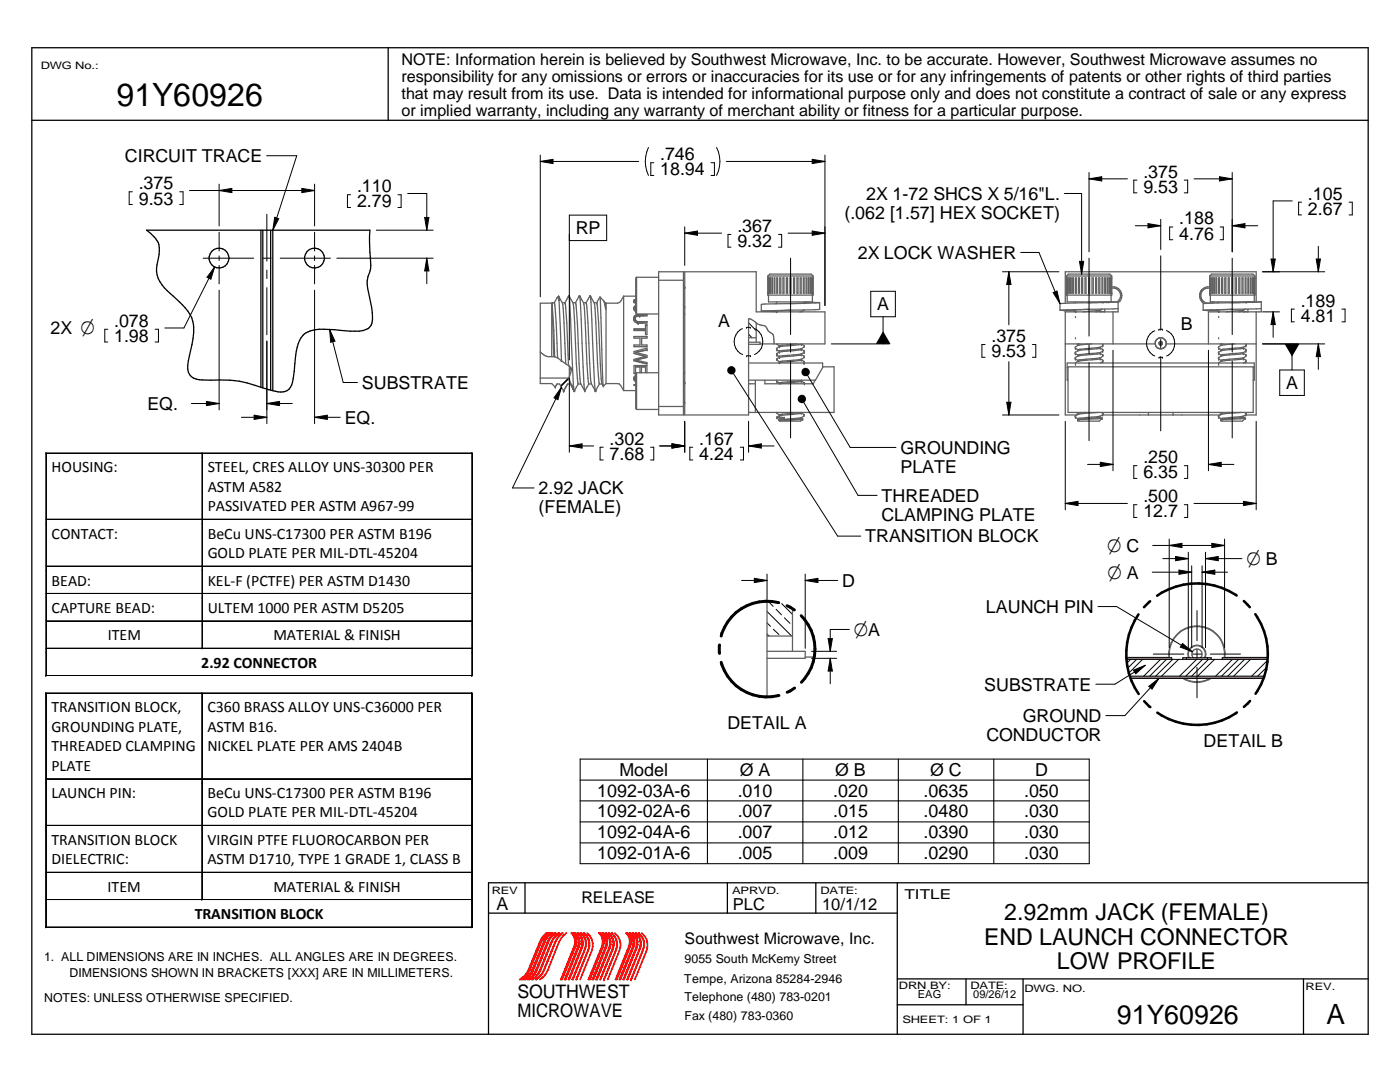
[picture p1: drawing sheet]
<svg xmlns="http://www.w3.org/2000/svg" width="279mm" height="216mm" viewBox="0 0 279 216" stroke-linecap="round" stroke-linejoin="round" font-family="sans-serif">
<path d="M104.8 176.1v6.1M145.2 176.1v6.1M162.8 176.1v6.1M179.1 176.1v30.3M97.5 182.2h81.6M192.8 195.3v5.2M204.2 195.3v11.1M260.1 195.3v11.1M179.1 200.5h25.1" fill="none" stroke="#000" stroke-width=".25"/>
<g fill="none" stroke="#f00" stroke-width=".34">
<path d="M108.5 186.7l.5-.5h.5l-.7 .5-.8 1.3-2.7 6.4-1.1 1.1h-.5l1.3-1.2 .5-.8 2.2-5.6zM109.3 186.7l.5-.5h.4l-1.1 1.1-3.1 7.1-1.1 1.1h-.4l1.3-1.2 2.7-6.4zM110.1 186.7l.5-.5h.3l-1.1 1.1-3 7.1-1.1 1.1h-.3l1.2-1.2 2.7-6.3zM110.9 186.7l.5-.5h.2l-1.1 1.1-.4 .7-2.2 5.6a3.1 3.1 0 0 1-1.7 1.9l.6-.6 .6-.6 2.6-6.3zM111.2 187.3l.4-.6 .7-.5-1.1 1.1-.4 .7-2.6 6.3-1.2 1.2a3.4 3.4 0 0 0 1.6-1.9l2.2-5.6M113 186.2l-1.1 1.1-.4 .7-2.6 6.4-1.1 1.1M114 186.2h.3a2.39 2.39 0 0 1 .6 2.6l-2.7 6.7h-.3l2.7-6.7a2.39 2.39 0 0 0-.6-2.6zM114.7 186.2h.2a2.49 2.49 0 0 1 .6 2.8l-2.6 6.5h-.2l2.6-6.5a2.52 2.52 0 0 0-.6-2.8zM115.3 186.2a1.95 1.95 0 0 1 1 2.3l-2.7 7h-.1l2.5-6.4a2.64 2.64 0 0 0-.7-2.9zM115.9 186.2a2.78 2.78 0 0 1 .8 3.2l-2.5 6.1h.1l2.5-6.1a2.69 2.69 0 0 0-.8-3.2M116.5 186.2a2.97 2.97 0 0 1 .9 3.3l-2.4 6 2.4-6a2.84 2.84 0 0 0-.8-3.3M117.2 186.2a3 3 0 0 1 .9 3.5l-2.3 5.8"/>
<path d="M120.1 188.8l-2.7 6.7h.3l2.7-6.7M120.8 189l-2.6 6.5h.2l2.6-6.5M120.8 186.2a2.71 2.71 0 0 1 .7 2.9l-2.5 6.4h.2l2.5-6.4a2.64 2.64 0 0 0-.7-2.9M121.5 186.2a2.87 2.87 0 0 1 .7 3.2l-2.4 6.1 2.5-6.1a2.81 2.81 0 0 0-.8-3.2M122 186.2a2.88 2.88 0 0 1 .9 3.3M122.1 186.2l.9 1.2M122.7 186.2a3 3 0 0 1 .9 3.5l-2.3 5.8M123 189.5l-2.5 6M123.1 188.1v.7M125.5 188.8l-2.6 6.7h.2l2.7-6.7M126.2 189l-2.6 6.5h.2l2.6-6.5M126.2 186.2a2.62 2.62 0 0 1 .7 2.9"/>
<path d="M126.4 186.2a2.62 2.62 0 0 1 .7 2.9M126.8 186.2a2.78 2.78 0 0 1 .8 3.2M127 186.2a2.69 2.69 0 0 1 .7 3.2M127.5 186.2a3.1 3.1 0 0 1 1 2.6M127.5 186.2a2.73 2.73 0 0 1 .8 3.3M128.1 186.2a3 3 0 0 1 .9 3.5"/>
</g>
<circle cx="120.5" cy="195.5" r=".17" fill="#f00"/>
<path d="M126.9 189.1l-2.5 6.4h.1l2.6-6.4M127.6 189.4l-2.5 6.1h.2l2.4-6.1M128.3 189.5l-2.4 6M128.4 189.5l-2.4 6M129 189.7l-2.3 5.8" fill="none" stroke="#f00" stroke-width=".34"/>
<circle cx="125.9" cy="195.5" r=".17" fill="#f00"/>
<path d="M119.5 186.2a2.51 2.51 0 0 1 .6 2.6M119.8 186.2a2.39 2.39 0 0 1 .6 2.6" fill="none" stroke="#f00" stroke-width=".34"/>
<circle cx="116.5" cy="186.2" r=".17" fill="#f00"/>
<path d="M115.9 186.2h.1M119.5 186.2h.3M120.8 189a2.52 2.52 0 0 0-.6-2.8h.2a2.6 2.6 0 0 1 .6 2.8M120.8 186.2h.2M121.5 186.2h.1M122 186.2h.1M125 186.2h.3M125.6 186.2h.2M126.2 186.2h.2M126.8 186.2h.2" fill="none" stroke="#f00" stroke-width=".34"/>
<circle cx="127.5" cy="186.2" r=".17" fill="#f00"/>
<path d="M125 186.2a2.39 2.39 0 0 1 .5 2.6M125.3 186.2a2.39 2.39 0 0 1 .5 2.6M125.6 186.2a2.49 2.49 0 0 1 .6 2.8M125.8 186.2a2.49 2.49 0 0 1 .6 2.8" fill="none" stroke="#f00" stroke-width=".34"/>
<path d="M6.3 9.5h266.7v196.9h-266.7zM77.5 9.5v14.5M6.3 24h266.7M224.8 131.6h9M225.5 134.9h26.8M225.6 135.3h26.6M236.8 131.6h4.2M243.9 131.6h9.1M273 176.1h-175.5v30.3M179.1 195.3h93.9" fill="none" stroke="#000" stroke-width=".25"/>
<path d="M113.5 75.4l-1.6 1.6" fill="none" stroke="#000" stroke-width=".34"/>
<g fill="none" stroke="#000" stroke-width=".2">
<path d="M107.8 32.2l2.6-.4v.8zM107.8 30.9v28.3M107.8 32.2h19.7M129.4 29.4a6.5 6.5 0 0 0 0 5.6M130.5 32.5h-.6v2.5h.6M141.9 32.5h.7v2.5h-.7M143 29.4a6.1 6.1 0 0 1 0 5.6M144.9 32.2h19.7M162.1 31.8l2.5 .4-2.5 .4zM164.6 30.9v30.1M212.4 38.6h3.5v16.1M217.3 34.4v15.8"/>
<path d="M217.3 35.7l2.6-.4v.8zM217.3 35.7h7.7M226.9 35.9h-.6v2.6h.6M236.3 35.9h.7v2.6h-.7M238.3 35.7h7.6M243.4 35.3l2.5 .4-2.5 .4zM245.9 34.4v15.8M136.7 46.5l2.5-.4v.8zM136.7 45.3v7.7M136.7 46.5h7.3M145.9 46.8h-.6v2.5h.6M155.4 46.8h.6v2.5h-.6"/>
<path d="M157.3 46.5h7.3M157.8 51.5v15.3M162.1 46.1l2.5 .4-2.5 .4zM173.8 58.1h4.9v5.1h-4.9zM200.1 54.2h11.2M201.3 54.2l.5 2.6h-.9zM201.3 54.2v10.6M203.7 50.4h3.6l4.2 10.2M210.2 58.4l.7-.3 .6 2.5zM215.4 52.2h.9l-.4 2.5zM217.3 51.5v15.6M226.6 45h5"/>
<path d="M229.1 44.6l2.5 .4-2.5 .5zM231.6 43.8v6M231.6 51.1v14.8M234.1 45.3h-.7v2.5h.7M243.5 45.3h.6v2.5h-.6M245.9 51.5v15.3M245.9 45l2.6-.4v.9zM245.9 45h5.1M252 54.2h12.4M262.7 51.7h.8l-.4 2.5zM263.1 49.1v5.1M112.1 77.3l-9.8 20.1h4.3"/>
<path d="M112.1 77.3l-.8 2.5-.7-.4zM113.6 75.4v14.9M146 73.9l21.2 33.1h4.6M148.2 65.6a2.83 2.83 0 0 0-1.7 2.6 2.83 2.83 0 0 0 1.7 2.5M149 65.3h.1M149 71h.1M149 71h.7M149 65.3h.7M149.4 64.4l1.5 1.6M149.4 66.7l.7 .7M149.7 65.3h.1M149.8 71h.1"/>
<path d="M150.6 65.6a2.85 2.85 0 0 1 1.6 2.6 2.85 2.85 0 0 1-1.6 2.5M157.8 68.6v1.7M157.8 72.1v15.3M160 79.6l11.2 19.2h3.8M160.8 74.3l8.9 15h9.1M165.9 68.6h11.6M176.2 63.2v5.4M196.6 68.7h-.6v2.6h.6M201.3 72.2v10.6M206 68.7h.7v2.6h-.7M217.3 68.8v1.8M217.3 72.3v15.6"/>
<path d="M222.1 69.9v24M230.5 66a2.75 2.75 0 0 0-1.7 2.5 2.75 2.75 0 0 0 1.7 2.5M231.3 65.7h.1M231.3 71.3h.1M231.3 71.3h.7M231.3 65.7h.7M231.6 67.7v1.7M231.6 71.2v14.8M232 65.7h.1M232 71.3h.1M232.8 66a2.79 2.79 0 0 1 1.6 2.5 2.79 2.79 0 0 1-1.6 2.5M241.2 69.9v24"/>
<path d="M245.9 68.6v1.7M245.9 72.1v15.3M252 68.6h12.4M255.4 73.8h4.9v5.1h-4.9zM257.9 68.6v5.2M258.3 61.7h-.6v2.5h.6M263.1 68.6l.4 2.6h-.8zM263.1 68.6v5.1M267.8 61.7h.6v2.5h-.6M113.6 89h4.9M113.6 89l2.6-.4v.8zM120.4 89.2h-.6v2.6h.6"/>
<path d="M129.8 89.2h.7v2.6h-.7M131.6 89h5.1M134.1 88.6l2.6 .4-2.6 .4zM136.7 84.1v6.2M138.3 89.2h-.6v2.6h.6M147.7 89.2h.7v2.6h-.7M149.4 89l2.5-.4v.8zM149.4 84.1v6.2M149.4 89h5.1M200.1 82.8h11.2M200.9 80.3h.9l-.5 2.5zM212.6 84.1v17.6"/>
<path d="M217 92.7h5.1M219.6 92.2l2.5 .5-2.5 .4zM226.9 92.9h-.6v2.6h.6M236.3 92.9h.7v2.6h-.7M241.2 92.7l2.5-.5v.9zM241.2 92.7h5.1M250.7 84.1v17.6M148 115.8h5.1M150.5 115.4l2.6 .4-2.6 .4zM153.1 114.6v5.1M153.3 120l1 1M160.7 115.8l2.5-.4v.8z"/>
<path d="M160.7 114.6v14.8M160.7 115.8h6.5M212.6 100.5l2.5-.5v.9zM212.6 100.5h12.4M226.9 100.7h-.6v2.6h.6M236.3 100.7h.7v2.6h-.7M238.3 100.5h12.4M248.2 100l2.5 .5-2.5 .4zM153.1 122l4.9 4.9M153.1 126.5l.4 .4M153.1 124.3l.7 .7M154.3 125.6l1.1 1"/>
<path d="M154.9 121.6l1.1 1.1M156 120.4l2.2 2.2M156.5 123.3l1.1 1.1M162 130h5M162 131.4h5M165.3 127.4h.8l-.4 2.6zM165.7 131.4l.4 2.5h-.8zM165.7 131.4v5M169.5 125.6h-3.8v4.4M248.6 133.3h.1"/>
</g>
<g fill="none" stroke="#606060" stroke-width=".25">
<path d="M111.5 59.1h.1M111.5 59.1l-.3 .3M111.5 59.6h.1M111.5 59.1v.5M111.5 59.6l-.2-.2-.7 1M111.5 59.1l.7 1.3M111.5 59.6l.6 12.4 .8 .6M113.5 59.1h.1M113.5 59.1l-.8 1.3M113.5 59.1l1.1 18.9M113.6 59.1h.1M113.6 59.1l.7 1.3"/>
<path d="M115.6 59.1h.1M115.6 59.1l-.7 1.3M115.7 59.1h.1M115.7 59.1l1 18.9M115.7 59.1l.8 1.3M117.7 59.1h.1M117.7 59.1l-.7 1.3M117.8 59.1l1 18.9M117.8 59.1h.1M117.9 59.1h.1M117.9 59.1l.7 1.3M119.7 59.3l-.6 1.1"/>
<path d="M119.8 59.3a2.51 2.51 0 0 1 1.1 2.2M119.8 59.3l.6 17.7M124.5 59.1v18.8M124.5 59.1h2.4M124.5 59.1l-.9 1.3-.4 .1h-2.3M126.8 60h.1M126.8 59.9h.1M126.9 59.7l-.4 .2v.3M126.9 59.9l-.4 .2M127 55.3v7.4M127 55.3l-.1 .2v6.9l.1 .3M127 55.3h4.4"/>
<path d="M131.4 54.2h5v28.6h-5zM131.4 55.9h5M136.4 56.9l.2 .4M136.7 57.4h.1M136.7 57.3h.1M153.2 58.5h.1M153.2 55.5h.1M153.2 55.1h9.1M153.2 55.1l.4-.4h8.3l.4 .4M153.2 55.1v3.8M153.3 58.9l.1 1.3h8.7l.1-1.3M153.3 55.5v3"/>
<path d="M153.5 55.5v3zM153.7 55.5l.1 3zM154.1 55.5h.1v3h-.1zM154.5 55.5h.1v3h-.1zM155 55.5h.2v3h-.2zM155.6 55.5h.2v3h-.2zM156.3 55.5h.2v3h-.2zM156.9 55.5h.3v3h-.3zM157.6 55.5h.3v3h-.3zM158.4 55.5h.2v3h-.2zM159 55.5h.3v3h-.3zM159.7 55.5h.2v3h-.2z"/>
<path d="M160.3 55.5h.2v3h-.2zM160.9 55.5h.1v3h-.1zM161.3 55.5h.2v3h-.2zM161.7 55.5l.1 3zM162 58.5h.1M162 55.5h.1M162 55.5v3M162.1 55.5v3M162.2 58.5h.1M162.2 55.5h.1M162.2 55.5v3M162.3 58.5h.1"/>
<path d="M162.3 55.5h.1M162.3 55.1v3.8h-9.1M212.9 58.5h.1M212.9 55.5h.1M212.9 55.1h9M212.9 55.1l.3-.4h8.3l.4 .4M212.9 55.1v3.8h9v-3.8M212.9 58.9l.1 1.3h10.1M212.9 55.5v3M213.1 58.5h.1M213.1 55.5h.1M213.1 55.5v3"/>
<path d="M213.3 55.5l.1 3zM213.7 55.5h.1v3h-.1zM214.1 55.5h.1v3h-.1zM214.6 55.5h.2v3h-.2zM215.2 55.5h.2v3h-.2zM215.9 55.5h.2v3h-.2zM216.5 55.5h.2v3h-.2zM217.3 55.5h.2v3h-.2zM217.9 55.5h.3v3h-.3zM218.7 55.5h.2v3h-.2zM219.3 55.5h.2v3h-.2zM219.9 55.5h.2v3h-.2z"/>
<path d="M220.5 55.5h.1v3h-.1zM220.9 55.5h.2v3h-.2zM221.3 55.5l.1 3zM221.6 58.5h.1M221.6 55.5h.1M221.6 55.5v3M221.7 55.5v3M221.8 58.5h.1M221.8 55.5h.1M221.8 55.5v3M221.8 58.9l-.1 1.3M221.9 58.5h.1"/>
<path d="M221.9 55.5h.1M221.9 57.5a1.51 1.51 0 0 1 1.6 .9 1.51 1.51 0 0 1-.5 1.8M221.9 57.2a1.76 1.76 0 0 1 1.8 1.1 1.76 1.76 0 0 1-.6 2.1M239.9 57.8l-.3 .3a1.87 1.87 0 0 0 .3 2.1l-.1-.2M241.4 58.5h.1M241.4 55.5h.1M241.4 55.1h9M241.4 55.1l.4-.4h8.3l.3 .4M241.4 55.1v3.8h9v-3.8M241.4 57.5a1.52 1.52 0 0 0-1.7 1.8 1.52 1.52 0 0 0 2.3 .9M241.4 57.2a1.77 1.77 0 0 0-1.9 1.2 1.77 1.77 0 0 0 .8 2.1M241.5 58.5h.1"/>
<path d="M241.5 55.5h.1M241.5 58.9l.1 1.3h10.1M241.5 55.5v3M241.6 58.5h.1M241.6 55.5h.1M241.6 55.5v3M241.7 55.5v3M241.9 55.5l.1 3zM242.2 55.5h.2v3h-.2zM242.7 55.5h.1v3h-.1zM243.2 55.5h.2v3h-.2zM243.8 55.5h.2v3h-.2z"/>
<path d="M244.4 55.5h.2v3h-.2zM245.1 55.5h.2v3h-.2zM245.8 55.5h.2v3h-.2zM246.5 55.5h.3v3h-.3zM247.2 55.5h.2v3h-.2zM247.9 55.5h.2v3h-.2zM248.5 55.5h.2v3h-.2zM249 55.5h.2v3h-.2zM249.5 55.5h.1v3h-.1zM249.9 55.5l.1 3zM250.2 58.5h.1M250.2 55.5h.1"/>
<path d="M250.2 55.5v3M250.4 58.5h.1M250.4 55.5h.1M250.4 55.5v3M250.4 58.9l-.1 1.3M107.8 75.4h5.8M107.8 70.2l.7 .6a2.4 2.4 0 0 0 2 .4M110.1 60.5h-2.3v16h2.3l.7 .7 .4-.6M110.1 60.5v10.7M110.2 60.7l.3 10.5M110.2 60.4v.3M110.2 60.4l-.1 .1"/>
<path d="M110.2 60.7l.5 10.5M110.2 60.4h.4M110.5 71.2l.8 .2M110.6 60.4h.1M110.7 60.5l.3 3.9 .3 7M110.8 77.2h.1M111.2 76.6h.5l.7 1.3M111.2 76.6l-.4 .6M111.3 71.4l.7 .6M112 72h.1M112.2 60.4l.4 4 .3 8.2M112.2 60.4h.5"/>
<path d="M112.4 77.9h.1M112.5 78h.1M112.5 77.9h.1M112.7 60.4h.1M112.8 60.5l.3 3.9 .4 8.5M112.9 72.6l.6 .3M113.3 76.6h.5l.5 .9M113.3 76.6l-.8 1.3M113.3 76.6l-.7 1.3M113.5 72.9l.4 .5M113.6 75.3l.1 .7M113.6 73.1v2.2"/>
<path d="M113.7 76l.5 1.1M113.9 73.4h.1M114 73.4h.1M114 73.5h.1M114 73.6h.1M114 73.7h.1M114 73.6l-.4 1.7M114.2 77.1h.1M114.2 77.1l.1 .3M114.3 77.4h.1M114.3 77.5h.1M114.3 77.5l.2 .4"/>
<path d="M114.3 60.4l.4 4 .3 8.2 .4 4M114.3 60.4h.6M114.5 77.9h.1M114.5 77.9l.1 .1M114.6 78h.1M114.6 77.9h.1M114.7 77.9h.1M114.9 60.4h.1M114.9 60.5l.3 3.9 .5 11.1 .2 1.1M115.4 76.6h.5M115.4 76.6l-.7 1.3M115.9 76.6l.8 1.4"/>
<path d="M116.5 60.4l.3 4 .3 8.2 .4 4M116.5 60.4h.5M116.7 78h.1M116.8 77.9h.1M117 60.4h.1M117 60.5l.3 3.9 .6 11.1a3.8 3.8 0 0 0 .8 2.4M117.5 76.6h.5M117.5 76.6l-.7 1.3M118.6 60.4l.3 4 .4 8.2 .3 4M118.6 60.4h.5M118.7 77.9h.1M118.7 77.9l.1 .1"/>
<path d="M118.8 78h.1M118.9 77.9h.1M119.1 60.4h.1M119.1 60.5l.4 3.9 .5 11.1 .1 1.1 .3 .4M119.6 76.6h.5M119.6 76.6l-.7 1.3M120.4 77h.1M120.5 60.1l.2 .3M120.7 60.4l.2 1.1M120.7 60.4h.2M120.9 61.5h.1M120.9 60.4v1.1"/>
<path d="M120.9 60.4v.1M120.9 60.5v16M120.9 76.5l2.7 .1 .9 1.3M120.9 76.5l-.5 .6M124.5 77.9h2.4M126.5 60.2h.1M126.5 63.7h.1M126.5 60.2l.4 .3M126.5 75.5l.4 .4M126.5 60.1h.1M126.5 67.1h2.6v.4h-1v1.3h1v.3l-2.6 .1v-.4h1.2v-1.3h-1.2zM126.5 70.1l2.6-.6v.3l-2.2 .5 2.2 .6v.4l-2.2 .5 2.2 .5v.3l-2.6-.6v-.3l2.3-.6-2.3-.6z"/>
<path d="M126.5 74.4h.3M126.5 71.9l2.6 .7M126.5 70.5l2.3 .6M126.5 67.2h2.6M126.8 60.2h.1M126.8 60.1h.1M126.8 60.3h.1M126.8 75.6h.1M126.8 75.5h.1M126.8 75.4h.1M126.8 75.3h.1M126.8 63.7h.1"/>
<path d="M126.8 61.8h.1M126.8 75.3v.5M126.8 60.1v.1M126.8 63.7l.1 .3M126.8 61.7v.1M126.8 60.4h.1M126.8 75.2h.1M126.8 61.9h.1M126.8 61a.65 .65 0 0 0-.2 .9l.3 .3M126.8 73.2h.9M126.8 61.1l-.3 .4M126.9 60.3h.1"/>
<path d="M126.9 60.4h.1M126.9 75.8h.1M126.9 61h.1M126.9 61.3h.1M126.9 61.1h.1M126.9 74.9a.64 .64 0 0 0-.4 .6 .64 .64 0 0 0 .4 .6M126.9 76.8h-.4v.1h.4M126.9 61.3l-.1 .5M126.9 64.1h.1M127 64.1l.2 .2h1.9M127 64.1l2.1 .1v.3h-1.6M127 74.4v7.3"/>
<path d="M127 74.4l-.1 .1v7l.1 .2M127 62.7h4.4M127 74.4h4.4M127.3 64.5h.1M127.4 64.5h.1M127.5 62.8a.86 .86 0 0 0-1.1 .8 .86 .86 0 0 0 1 .9M127.6 64.2h.1M127.6 62.8h.1M127.6 62.8h.7M127.6 63h.1M127.6 63a.63 .63 0 0 0-.7 .3 .63 .63 0 0 0 .1 .8M127.7 63h.1"/>
<path d="M127.7 64.2h.1M127.7 74.4v-1.2h-.9v1.3h-.3v-1.6h2.6v1.5M127.7 74.3h.3M128 74.4v-1.2h.8v1.2M128 73.2h.8M128.4 62.8h.1M128.4 62.8h.7v.2h-1.4M128.8 71.1h.1M128.8 65.6h-2.3v.4h2.3v.8h.3v-2h-.3v.9h-2.3M128.8 64.9h.3M129.1 69.8h.1M129.1 69.8l-2.2 .5"/>
<path d="M129.1 71.2l-2.2 .6M129.1 62.9h-2l-.5 .3-.1 .3M136.4 60.9l.2 .3M136.4 62.3l.3 .4M136.4 80l.2 .3M136.4 75.9l.2 .4M136.6 61.2h.1M136.6 61.2l.1 .1M136.7 61.3h.1M136.7 76.4h.1M136.7 76.3h.1M136.7 74.3l-.3 .5"/>
<path d="M149.4 76.6h1.3M149.4 67.4h1.5M149.4 72.4h14.8v1M149.4 68.3h2.3v.4h-2.3M150.7 75.9v6.4M150.9 64.4v3.9M151.7 68.6h12.9v-6.4h-13.7v-8h-14.2v28.6h12.7v-19.2a2.23 2.23 0 0 1 1.7 1l.5 .2a1.37 1.37 0 0 1 1.5 .8l.3 .5 .4 .3a1.01 1.01 0 0 1 .6 1.3l.1 .9M151.9 62.1l3.1 .1M152.7 75.9v.7h9.6l.4-.7M155 62.2h.1M155 60.2v.4M155 75.9l.1 .3"/>
<path d="M155 68.6l.1 .1M155.1 76.2h.1M155.1 70.9h.1M155.1 69.8h.1M155.1 71.6h.1M155.1 70.5h.1M155.1 62.1h.1M155.1 70.5v.4M155.1 71.6v.3M155.1 62.1l-.1 .1M155.1 76.2l.4 .2M155.1 71.9l.4 .3"/>
<path d="M155.1 70.9l.4 .2M155.1 69.8l.4 .3M155.1 68.7l.4 .3M155.2 62l-.1 .1M155.5 72.3h.1M155.5 71.3h.1M155.5 70.2h.1M155.5 69.2h.1M155.5 76.4h.1M155.5 72.2h.1M155.5 71.1h.1M155.5 70.1h.1"/>
<path d="M155.5 69h.1M155.5 69.2l-.4 .3v.3M155.5 72.3l-.1 .1M155.5 71.3l-.4 .3M155.5 70.2l-.4 .3M155.5 69v.2M155.5 70.1v.2M155.5 71.1v.2M155.5 72.2v.2M155.5 76.4v.2M155.6 72.3h.1M155.6 71.3h.1"/>
<path d="M155.6 70.2h.1M155.6 69.2h.1M157.6 61.9h.1M157.6 61.9l-3 .2h.4M157.7 61.9h.1M159 68.6l-3.5 .4M159.9 76.1h.1M159.9 71.9h.1M159.9 70.8h.1M159.9 69.8h.1M159.9 68.7h.1M159.9 76.1l-4.2 .5"/>
<path d="M159.9 71.9l-4.3 .4M159.9 70.8l-4.3 .5M159.9 69.8l-4.3 .4M159.9 68.7l-4.3 .5M160 68.7h.1M160 75.9h.1M160 68.7l.5 .3v.3l-.5 .3M160 75.9l-4.5 .5M160 71.7l-4.5 .4M160 70.6l-4.5 .5M160 69.6l-4.5 .4M160 62.1l-.4 .1"/>
<path d="M160 69.6v.1l.5 .3M160 70.6v.2l.5 .3M160 71.7v.1l.5 .3M160 75.9v.2l.5 .3M160 62.1v.1M160.4 72.4h.1M160.5 72.4h.1M160.5 70.3h.1M160.5 76.4h.1M160.5 72.1h.1M160.5 71.1h.1M160.5 70h.1"/>
<path d="M160.5 61.8l-8.6 .3M160.5 70v.3M160.5 71.1v.3l-.5 .3M160.5 72.1v.3M160.5 76.4v.1M160.5 61.8l-.5 .3M160.5 70.3l-.5 .3M160.5 76.6h.1M160.5 60.3l3.1 .1M160.5 60.2v.3M160.6 60.4h.1M160.6 60.4h.3l-3.1 .2"/>
<path d="M163.6 60.4l-11.5 .3h-.2v1.4M163.6 60.4v1.3l-3.1 .1M164.2 73.3v-.1h2.3v9.1h-17.1M164.2 73.4l-1.5 2.5h-13.3M211.5 61.9l3 .1M212.6 62v20.8h2.4M212.6 68.6h17.9M213 73.4h.1M213.1 73.2h37v9.1h-37zM213.1 75.9h-.1v-3.5h37.3v3.5h-.2M214.6 62h.1M214.6 61.8l-.4 .1h.4"/>
<path d="M214.6 60.2v.3M214.6 61.8v.2M214.6 62v.1M214.6 71.6h.1M214.6 70.6h.1M214.6 69.5h.1M214.6 62.1h.1M214.6 71.3h.1M214.6 70.3h.1M214.6 72.4h.1M214.6 72.7h.1M214.6 67.4h.1"/>
<path d="M214.6 63.2h.1M214.6 70.3v.3M214.6 71.3v.3M214.6 71.6l.5 .3M214.6 70.6l.5 .3M214.6 62.1l.2 .1M214.7 69.5h.1M214.7 69.5l.4 .3M214.9 68.6l.2 .1M215.1 71.9h.1M215.1 70.9h.1M215.1 69.8h.1"/>
<path d="M215.1 68.9l-.5 .3v.3M215.1 72.1l-.5 .3M215.1 71l-.5 .3M215.1 70l-.5 .3M215.1 68.7v.2M215.1 69.8v.2M215.1 70.9v.1M215.1 71.9v.2M215.5 68.6l-.4 .1M217.3 61.7l-2.7 .1M217.9 68.6l-2.8 .3M219.5 71.4h.1"/>
<path d="M219.5 70.4h.1M219.5 69.3h.1M219.5 61.9h.1M219.5 71.4l-4.3 .5M219.5 70.4l-4.3 .4M219.5 69.3l-4.3 .5M219.5 61.9l-3.4 .3M219.6 71.6h.1M219.6 70.6h.1M219.6 69.5h.1M219.6 62.1h.1M219.6 62.1l-.9 .1"/>
<path d="M219.6 71.6l-4.5 .5M219.6 70.6l-4.5 .4M219.6 69.5l-4.5 .5M219.6 69.3v.2l.4 .2M219.6 70.5l.4 .3M219.6 70.3v.2M219.9 61.7l-.3 .1v.3l.3 .1M220 72.2h.1M220 70.1h.1M220 69h.1M220 70.8h.1M220 69.7h.1"/>
<path d="M220 68.7h.1M220 68.7v.3M220 69.7v.4M220 70.8v.3l-.4 .3v.2l.5 .4-.1 .2M220 69l-.4 .3M220 70.1l-.4 .3M220 72.2l-.4 .2M220.1 60.3h.1M220.5 60.2l-3.2 .2M220.5 61.7v.5l-.7-.1M220.9 60.2h.1M221.3 60.2h.1"/>
<path d="M222.1 62.2v6.4M223.1 60.2v2h-10.5M223.1 61.6l-11.6 .3M223.1 60.2l-11.6 .4v1.3M230.5 68.6a1.11 1.11 0 0 0 1.1 1 1.11 1.11 0 0 0 1.1-1M230.6 68.1a1.11 1.11 0 0 0 1.1 1.5 1.11 1.11 0 0 0 1-1.6 1.11 1.11 0 0 0-1.9-.3l-.3 .5v.4M230.8 67.9a1.09 1.09 0 0 1 1.3-.5 1.09 1.09 0 0 1 .6 1.2M231.3 68.6l.4 .3M231.3 68.6l.4 .2M231.5 68.4l.3-.1v.4h-.2zM231.5 68.2l-.2 .4M231.5 68.2h.2l.3 .3"/>
<path d="M231.5 68.2l-.2 .2M232 68.5l-.3 .4M232 68.5l-.3 .3M232.7 68.6h18M240.1 61.9l3 .1M242.4 60.2l-.3 .3M243.2 62h.1M243.2 61.8l-.4 .1h.4M243.2 60.2v.3M243.2 61.8v.2M243.2 62v.1M243.2 71.6h.1"/>
<path d="M243.2 70.6h.1M243.2 62.1h.1M243.2 71.3h.1M243.2 70.3h.1M243.2 72.4h.1M243.2 72.7h.1M243.2 67.4h.1M243.2 63.2h.1M243.2 70.3v.3M243.2 71.3v.3M243.2 71.6l.5 .3M243.2 70.6l.5 .3"/>
<path d="M243.2 62.1l.2 .1M243.2 69.5h.1M243.2 69.5l.5 .3M243.5 68.6l.2 .1M243.7 71.9h.1M243.7 70.9h.1M243.7 69.8h.1M243.7 68.9l-.5 .3v.3M243.7 72.1l-.5 .3M243.7 71l-.5 .3M243.7 70l-.5 .3M243.7 68.7v.2"/>
<path d="M243.7 69.8v.2M243.7 70.9v.1M243.7 71.9v.2M244.1 68.6l-.4 .1M245.9 61.7l-2.7 .1M246.5 68.6l-2.8 .3M248.1 71.4h.1M248.1 70.4h.1M248.1 69.3h.1M248.1 61.9h.1M248.1 71.4l-4.3 .5M248.1 70.4l-4.3 .4"/>
<path d="M248.1 69.3l-4.3 .5M248.1 61.9l-3.4 .3M248.2 71.6h.1M248.2 70.6h.1M248.2 69.5h.1M248.2 62.1h.1M248.2 62.1l-.9 .1M248.2 69.5l-4.5 .5M248.2 71.6l-4.5 .5M248.2 70.6l-4.5 .4M248.2 69.3v.2l.4 .2M248.2 70.5l.4 .3"/>
<path d="M248.2 70.3v.2M248.5 61.7l-.3 .1v.3l.3 .1M248.6 72.2h.1M248.6 70.1h.1M248.6 69h.1M248.6 70.8h.1M248.6 69.7h.1M248.6 68.7h.1M248.6 68.7v.3M248.6 69.7v.4M248.6 70.8v.3l-.4 .3v.2l.5 .4-.1 .2M248.6 69l-.4 .3"/>
<path d="M248.6 70.1l-.4 .3M248.6 72.2l-.4 .2M248.7 60.3h.1M249 60.2l-3.1 .2M249 61.7v.5l-.6-.1M250.1 73.4h.2M250.7 62.2v20.6h-2.1M250.7 60.2v-6h-38.1v6.3M251.7 60.2v2h-10.5v6.4M251.7 61.6l-11.6 .3M251.7 60.2l-11.6 .4v1.3M127 81.7h4.4"/>
<path d="M131.4 81.1h5M136.6 80.3h.1M136.7 80.3h.1M155 83.3h.1M155 82.3h.1M155 82.3l.1 .2 .4 .3M155 83.3l.4 .5M155 83.3h1.4M155.1 83.2h.1M155.4 83.7h.1M155.4 83.7v.1M155.4 83.8h.1"/>
<path d="M155.5 82.9h.1M155.5 83.8h.1M155.5 82.8h.1M155.5 82.9l-.4 .3M155.5 82.8v.2M155.6 82.9h.1M156.4 83.3h.1M156.5 83.3h.1M156.5 83.4h.1M156.5 83.4l-1.1 .3M157 83.8l-.3 .1M159.9 82.3l-4.4 .4"/>
<path d="M159.9 83.5h.1M159.9 82.5h.1M159.9 83.5l-2.7 .3M159.9 82.5l-4.3 .4M160 83.3l-4.5 .5M160 82.3l.5 .4M160 83.3l.2 .3M160.2 83.7h.1M160.2 83.6h.1M160.2 83.6l-.4 .4h-4.1l-.2-.1h1.2M160.2 83.7l-3.5 .2M160.5 82.7h.1"/>
<path d="M160.5 82.7v.3l-.5 .3M214.6 83.3h.1M214.6 83h.1M214.6 83v.3M214.7 83.3h.1M214.7 83.3l.4 .3M214.8 82.3l.3 .2M215.1 83.8h.1M215.1 83.6h.1M215.1 82.5h.1M215.1 83.7h.1M215.1 82.7l-.5 .3"/>
<path d="M215.1 82.5v.2M215.1 83.6v.1M216.7 82.3l-1.5 .2M219.2 82.3l-4.1 .4M219.5 83.1h.1M219.5 83.1l-4.3 .4M219.6 83.3h.1M219.6 83.3l-4.5 .4M219.6 83v.2l.4 .2M219.8 82.3l.2 .1M219.9 83.5h.1M219.9 83.5l-4.8 .3"/>
<path d="M220 83.4h.1M220 83.4l-.6 .6h-4.1l-.2-.2M220 82.8h23.5M220 82.8h.1M220 82.4h.1M220 82.4v.4M220 82.8l-.4 .3M229.2 82.3v.5M234.1 82.3v.5M243.2 83h.1M243.2 83v.3M243.2 83.3h.1"/>
<path d="M243.2 83.3l.5 .3M243.3 82.3l.4 .2M243.7 83.8h.1M243.7 83.6h.1M243.7 82.5h.1M243.7 83.7h.1M243.7 82.7l-.5 .3M243.7 82.5v.2M243.7 83.6v.1M245.3 82.3l-1.5 .2M247.7 82.3l-4 .4M248.1 83.1h.1"/>
<path d="M248.1 83.1l-4.3 .4M248.2 83.3h.1M248.2 83.3l-4.5 .4M248.2 83v.2l.3 .2M248.4 82.3l.2 .1M248.5 83.5h.1M248.5 83.5l-4.8 .3M248.5 83.4h.1M248.5 83.4l-.6 .6h-4l-.2-.2M248.6 82.8h.1M248.6 82.4h.1M248.6 82.4v.4"/>
<path d="M248.6 82.8l-.4 .3M153.1 120v19.1M153.1 126.9h5.1M153.1 130h7.6v1.4h-7.6M158.2 121.5v8.5M160.7 131.1h1.8M224.8 131.2h8.5M233.3 131.2a5.6 5.6 0 0 1 5.6-6.3 5.6 5.6 0 0 1 5.5 6.3M233.3 131.2a5.6 5.6 0 0 0 5.6 5 5.6 5.6 0 0 0 5.5-5M244.4 131.2h8.5"/>
<circle cx="238.9" cy="130.5" r="5.5"/>
<circle cx="238.9" cy="130.5" r="1.04"/>
<circle cx="238.9" cy="130.5" r="1.79"/>
<circle cx="238.9" cy="130.5" r="1.71"/>
</g>
<g fill="#000">
<path d="M107.8 32.2l2.6-.4v.8zM162.1 31.8l2.5 .4-2.5 .4zM217.3 35.7l2.6-.4v.8zM243.4 35.3l2.5 .4-2.5 .4zM136.7 46.5l2.5-.4v.8zM162.1 46.1l2.5 .4-2.5 .4zM201.3 54.2l.5 2.6h-.9zM210.2 58.4l.7-.3 .6 2.5zM215.4 52.2h.9l-.4 2.5zM229.1 44.6l2.5 .4-2.5 .5zM245.9 45l2.6-.4v.9zM262.7 51.7h.8l-.4 2.5z"/>
<path d="M112.1 77.3l-.8 2.5-.7-.4zM176.2 66.1l1.5 2.5h-2.9zM256.4 68.6h2.9l-1.4 2.6zM263.1 68.6l.4 2.6h-.8zM113.6 89l2.6-.4v.8zM134.1 88.6l2.6 .4-2.6 .4zM149.4 89l2.5-.4v.8zM200.9 80.3h.9l-.5 2.5zM219.6 92.2l2.5 .5-2.5 .4zM241.2 92.7l2.5-.5v.9zM150.5 115.4l2.6 .4-2.6 .4zM160.7 115.8l2.5-.4v.8z"/>
<path d="M212.6 100.5l2.5-.5v.9zM248.2 100l2.5 .5-2.5 .4zM165.3 127.4h.8l-.4 2.6zM165.7 131.4l.4 2.5h-.8z"/>
<circle cx="146" cy="73.9" r=".84"/>
<circle cx="160" cy="79.6" r=".85"/>
<circle cx="160.8" cy="74.2" r=".84"/>
</g>
<path d="M143.6 128.7v1.7M143.9 132.2a9.5 9.5 0 0 0 11.5 6.6M155.4 120.3a9.5 9.5 0 0 0-11.5 6.6M157.1 120.9l1.4 .8M158.6 137.3l-1.5 .8M159.9 122.9a9.5 9.5 0 0 1 0 13.2" fill="none" stroke="#000" stroke-width=".59"/>
<path d="M236.1 131.2h.7v.4h-.7z" fill-rule="evenodd" fill="#ff0"/>
<path d="M236.8 131.4h4.2" fill="none" stroke="#ff0" stroke-width=".34"/>
<path d="M236.8 131.2v.4" fill="none" stroke="#000" stroke-width=".2"/>
<path d="M241 131.2h.7v.4h-.7z" fill-rule="evenodd" fill="#ff0"/>
<path d="M241 131.2v.4" fill="none" stroke="#000" stroke-width=".2"/>
<path d="M224.8 131.6h28.2l-.7 3.3h-26.8l-.5-1.6z" fill-rule="evenodd" fill="#fff"/>
<g fill="none" stroke="#000" stroke-width=".2">
<path d="M26.4 38.3h-.6v2.5h.6M35.9 38.3h.6v2.5h-.6M37.8 38h25M43.7 36.7v8.4M43.7 38l2.6-.4v.8zM53.2 31.1h6l-4.8 14.8M60.2 37.6l2.6 .4-2.6 .4zM62.8 36.7v8.4M70 38.9h-.7v2.5h.7M79.4 38.9h.7v2.5h-.7M81.4 38.6h3.8v7.3M40.6 51.5h10"/>
<path d="M42.8 53.3l-6.1 12.1h-3.8M42.8 53.3l-.7 2.4-.8-.4zM43.7 46.4v3.7M43.7 51.1v.9M43.7 53v3.6M43.7 57.9v23.9M52.4 51.5h1.7M53.3 42.8v9.3M53.3 53.9v1.7M53.3 57.4v9.4M54.8 43.3l.8 .3-1.2 2.3zM55.9 51.5h10.1"/>
<path d="M62.8 46.4v3.7M62.8 51.1v.9M62.8 53v3.6M62.8 57.9v26.6M67.2 51.5h19.2M75.1 45.9h11.3M84.8 43.4h.8l-.4 2.5zM85.2 51.5l.4 2.6h-.8zM85.2 51.5v5.1M113.6 48h7.5v-5.1h-7.5v28.9M252 54.2h3.4M253.7 51.7h.8l-.4 2.5z"/>
<path d="M257.9 40.1h-3.8v14.1M259.8 40.3h-.6v2.6h.6M269.2 40.3h.7v2.6h-.7M21.5 65.7h-.6v2.5h.6M30.9 65.7h.7v2.5h-.7M53.3 68.1v16.4M65.8 65.7l2.7 10.6h2.8M65.8 65.7l1 2.4-.8 .2zM252 62.2h3.4M254.1 62.2l.4 2.6h-.8zM254.1 62.2v5.1M9.2 91.3v12.3"/>
<path d="M9.3 90.5h31M38.2 80.5h5.5M40.3 90.4v39.1M40.4 91.3v12.3M40.5 90.5h53.6M41.2 80.1l2.5 .4-2.5 .4zM48.2 83.3h5.1M50.7 82.8l2.6 .5-2.6 .4zM53.3 80.5l2.5-.4v.8zM53.3 80.5h5M62.8 83.3l2.5-.5v.9zM62.8 83.3h5.1"/>
<path d="M94.1 90.4v44.6M94.2 91.3v12.3M94.3 90.4h-85.2v44.6M9.2 104.5v8.4M9.2 113.8v4.6M9.2 119.3v4.6M9.3 103.7h31M9.3 103.6h31M9.3 113h31M9.3 112.9h31M9.3 118.5h31M9.3 118.4h31"/>
<path d="M40.4 104.5v8.4M40.4 113.8v4.6M40.4 119.3v4.6M40.5 103.7h53.6M40.5 103.6h53.6M40.5 113h53.6M40.5 112.9h53.6M40.5 118.5h53.6M40.5 118.4h53.6M94.2 104.5v8.4M94.2 113.8v4.6M94.2 119.3v4.6"/>
<path d="M230 114.2h7.8M230 108.8h14.4M232.1 111.5h5.1M233.3 108.8l2.6-.4v.9zM233.3 107.6v21.6M234.6 111l2.6 .5-2.6 .4zM235.3 113.7l2.5 .5-2.5 .4zM237.2 110.2v19M237.8 112.9v16.3M239.9 114.2l2.5-.5v.9zM239.9 112.9v16.3M239.9 114.2h5.1"/>
<path d="M240.6 111.5l2.5-.5v.9zM240.6 110.2v19M240.6 111.5h7.3M241.9 108.4l2.5 .4-2.5 .5zM244.4 107.6v21.6M9.1 134.8h85.2M9.2 139.1v16.3M9.2 124.8v4.5M9.2 130.2v4.6M9.3 138.3h31M9.3 124h31M9.3 123.9h31"/>
<path d="M9.3 129.4h31M9.3 129.3h84.8M9.3 134.9h84.8M40.3 138.3v41.4M40.3 139.1v16.3M40.4 124.8v4.5M40.4 138.3h53.7M40.5 124h53.6M40.5 123.9h53.6M40.5 129.4h53.6M94.1 138.3v46.8M94.2 124.8v4.5"/>
<path d="M94.2 130.2v4.6M94.2 139.1v16.3M94.3 138.3h-85.2v46.8M219.1 121h3.7l15.2 9M224.8 131.2h9v.4M224.8 131.6h28.2M225.5 134.9h26.8M225.6 135.3h26.6M225.6 131.6l-.7 .7M226.2 133.7l2.4-.9-1.9 1.7zM226.8 131.6l-1.8 1.7M228 131.6l-2.7 2.7"/>
<path d="M228.6 132.8l-6.1 3.7h-3.8M229.3 136.9l2-1.6-1.4 2.2zM230.2 130.5h6.1M231.3 135.3l-6.8 7.5h-3.8M231.6 131.6l-3.3 3.3M232.8 131.6l-3.4 3.3M234 131.6l-3.4 3.3M235.2 131.6l-3.4 3.3M236 128.4l2 1.6-2.5-.9zM236.1 131.6v-.4h5.6v.4M238 130.5h1.7M238.8 131.6l-3.4 3.3"/>
<path d="M238.9 121.8v6M238.9 129.7v1.7M238.9 133.1v6.1M240 131.6l-3.4 3.3M241.2 131.6l-3.4 3.3M241.6 130.5h6M242.4 131.6l-3.4 3.3M246 131.6l-3.4 3.3M247.2 131.6l-3.4 3.3M248.4 131.6l-3.4 3.3M249.6 131.6l-3.4 3.3M252.3 134.8l-.1 .1"/>
<path d="M252.8 133.2l-1.8 1.7M252.9 131.8l-3.1 3.1M253 131.2h-9.1v.4M9.2 156.3v8.4M9.3 155.4h31M40.3 156.3v8.4M40.4 155.4h53.7M94.2 156.3v8.4M9.2 165.6v8.4M9.2 174.9v4.6M9.3 164.8h31M9.3 164.7h31"/>
<path d="M9.3 174.1h31M9.3 174h31M9.3 179.6h31M9.3 179.5h84.8M40.3 165.6v8.4M40.3 174.9v4.6M40.4 164.8h53.7M40.4 164.7h53.7M40.4 174.1h53.7M40.4 174h53.7M40.4 179.6h53.7M94.2 165.6v8.4"/>
<path d="M94.2 174.9v4.6M9.1 185h85.2M9.2 180.4v4.6M9.3 185h84.8M94.2 180.4v4.6"/>
</g>
<path d="M224.8 131.4h9M243.9 131.4h9.1" fill="none" stroke="#ff0" stroke-width=".34"/>
<path d="M225.5 135.1h26.8" fill="none" stroke="#ff0" stroke-width=".42"/>
<g fill="#000">
<path d="M43.7 38l2.6-.4v.8zM60.2 37.6l2.6 .4-2.6 .4zM42.8 53.3l-.7 2.4-.8-.4zM54.8 43.3l.8 .3-1.2 2.3zM85.2 51.5l.4 2.6h-.8zM84.8 43.4h.8l-.4 2.5zM253.7 51.7h.8l-.4 2.5zM65.8 65.7l1 2.4-.8 .2zM254.1 62.2l.4 2.6h-.8zM41.2 80.1l2.5 .4-2.5 .4zM50.7 82.8l2.6 .5-2.6 .4zM53.3 80.5l2.5-.4v.8z"/>
<path d="M62.8 83.3l2.5-.5v.9zM234.6 111l2.6 .5-2.6 .4zM235.3 113.7l2.5 .5-2.5 .4zM233.3 108.8l2.6-.4v.9zM241.9 108.4l2.5 .4-2.5 .5zM239.9 114.2l2.5-.5v.9zM240.6 111.5l2.5-.5v.9zM226.2 133.7l2.4-.9-1.9 1.7zM229.3 136.9l2-1.6-1.4 2.2zM236 128.4l2 1.6-2.5-.9z"/>
</g>
<path d="M229.5 120l-1.2 1.2M246.8 118.8a14.1 14.1 0 0 0-15.9 .1M248.2 119.9l1.2 1.3M227.2 122.6a14.1 14.1 0 0 0 0 15.9M228.3 139.9l1.3 1.2M249.5 139.9l-1.3 1.2M250.5 122.6a14 14 0 0 1 .1 15.8M246.8 142.2a13.9 13.9 0 0 1-15.8 0" fill="none" stroke="#000" stroke-width=".51"/>
<g fill="#000">
<path d="M9.1 90.4h.2v.9h-.2zM9.1 90.4h.2v.2h-.2zM40.3 90.6h.2v.7h-.2zM40.3 90.4h.2v.2h-.2zM94.1 90.4h.2v.9h-.2zM94.1 90.4h.2v.2h-.2zM9.1 103.6h.2v.9h-.2zM9.1 112.9h.2v.9h-.2zM9.1 118.4h.2v.9h-.2zM40.3 103.6h.2v.9h-.2zM40.3 112.9h.2v.9h-.2zM40.3 118.4h.2v.9h-.2z"/>
<path d="M94.1 103.6h.2v.9h-.2zM94.1 112.9h.2v.9h-.2zM94.1 118.4h.2v.9h-.2zM9.1 138.3h.2v.8h-.2zM9.1 138.3h.2v.1h-.2zM9.1 123.9h.2v.9h-.2zM9.1 129.3h.2v.9h-.2zM9.1 134.8h.2v.2h-.2zM40.3 138.4h.1v.7h-.1zM40.3 138.3h.1v.1h-.1zM40.3 123.9h.2v.9h-.2zM40.3 129.3h.2v.2h-.2z"/>
<path d="M94.1 138.3h.2v.8h-.2zM94.1 138.3h.2v.1h-.2zM94.1 123.9h.2v.9h-.2zM94.1 129.3h.2v.9h-.2zM94.1 134.8h.2v.2h-.2zM9.1 155.4h.2v.9h-.2zM40.3 155.4h.1v.9h-.1zM94.1 155.4h.2v.9h-.2zM9.1 164.7h.2v.9h-.2zM9.1 174h.2v.9h-.2zM9.1 179.5h.2v.9h-.2zM40.3 164.7h.1v.9h-.1z"/>
<path d="M40.3 174h.1v.9h-.1zM40.3 179.5h.1v.2h-.1zM94.1 164.7h.2v.9h-.2zM94.1 174h.2v.9h-.2zM94.1 179.5h.2v.9h-.2zM9.1 185h.2v.1h-.2zM94.1 185h.2v.1h-.2z"/>
</g>
<g fill="none" stroke="#000" stroke-width=".25">
<path d="M29.3 45.9h44.5l-.1 2.4 .3 4.7-.1 1-.5 1.6a7.3 7.3 0 0 0 .3 3.7 10.7 10.7 0 0 1 .5 5.2l-.3 .6a2.51 2.51 0 0 1-2.2 1l-3.9-.2a10.9 10.9 0 0 0-6.7 .5 5.6 5.6 0 0 0-2.1 4.5l-.3 3.2a6.2 6.2 0 0 1-1 3.6 2.91 2.91 0 0 1-2.8 .4l-2.6-.8a21.8 21.8 0 0 0-10.2-1.4 6 6 0 0 1-3.9-.8 2.87 2.87 0 0 1-.6-3.1l.2-1a17.9 17.9 0 0 0 .8-6.3 7.5 7.5 0 0 0-2.8-4.5l-1.2-1.1a7.8 7.8 0 0 1-3.4-4.9l.1-1.3 .3-1.4a4.2 4.2 0 0 0-1.5-4.9zM52.1 45.9v31.4M52.5 45.9v31.5M54 45.9v32M54.4 45.9v32.1"/>
<circle cx="43.7" cy="51.5" r="1.99"/>
<circle cx="62.8" cy="51.5" r="1.99"/>
</g>
<path d="M115.8 155.7h101.6M115.8 159.8h101.6M115.8 151.5h101.6v20.8h-101.6zM141.2 151.5v20.8M160.2 151.5v20.8M179.3 151.5v20.8M198.3 151.5v20.8M115.8 164h101.6M115.8 168.2h101.6" fill="none" stroke="#000" stroke-width=".21"/>
<text font-size="6.4" x="23.2" y="21.2">91Y60926</text>
<text font-size="5.6" x="264.7" y="204.3">A</text>
<text font-size="5.3" x="222.9" y="204.4">91Y60926</text>
<g font-size="4.6">
<text x="200.4" y="183.5">2.92mm JACK (FEMALE)</text>
<text x="196.4" y="188.5">END LAUNCH CONNECTOR</text>
<text x="210.9" y="193.4">LOW PROFILE</text>
</g>
<g font-size="3.9">
<text x="220.9" y="110.1">O C</text>
<text x="248.8" y="112.7">O B</text>
<text x="221" y="115.4">O A</text>
<text x="170.4" y="126.9">OA</text>
</g>
<g font-size="3.7">
<text x="103.3" y="199.2">SOUTHWEST</text>
<text x="103.3" y="202.9">MICROWAVE</text>
</g>
<g font-size="3.6">
<text x="24.9" y="32.3">CIRCUIT TRACE</text>
<text x="131.7" y="32">.746</text>
<text x="131.7" y="35">18.94</text>
<text x="228.2" y="35.4">.375</text>
<text x="27.7" y="37.8">.375</text>
<text x="27.7" y="40.8">9.53</text>
<text x="71.2" y="38.4">.110</text>
<text x="71.2" y="41.4">2.79</text>
<text x="172.9" y="39.9">2X 1-72 SHCS X 5/16&quot;L.</text>
<text x="228.2" y="38.5">9.53</text>
<text x="261" y="39.8">.105</text>
<text x="114.9" y="46.7">RP</text>
<text x="147.2" y="46.3">.367</text>
<text x="168.5" y="43.7">(.062 [1.57] HEX SOCKET)</text>
<text x="235.3" y="44.8">.188</text>
<text x="235.3" y="47.8">4.76</text>
<text x="261" y="42.9">2.67</text>
<text x="147.2" y="49.3">9.32</text>
<text x="171.2" y="51.6">2X LOCK WASHER</text>
<text x="22.8" y="65.2">.078</text>
<text x="143.3" y="65.2">A</text>
<text x="175" y="61.9">A</text>
<text x="235.7" y="65.9">B</text>
<text x="259.6" y="61.2">.189</text>
<text x="259.6" y="64.2">4.81</text>
<text x="10.1" y="66.7">2X O</text>
<text x="22.8" y="68.2">1.98</text>
<text x="197.9" y="68.2">.375</text>
<text x="197.9" y="71.3">9.53</text>
<text x="72.2" y="77.6">SUBSTRATE</text>
<text x="256.7" y="77.6">A</text>
<text x="29.4" y="81.8">EQ.</text>
<text x="68.8" y="84.5">EQ.</text>
<text x="121.7" y="88.7">.302</text>
<text x="139.5" y="88.7">.167</text>
<text x="121.7" y="91.8">7.68</text>
<text x="139.5" y="91.8">4.24</text>
<text x="179.7" y="90.6">GROUNDING</text>
<text x="179.7" y="94.4">PLATE</text>
<text x="228.2" y="92.4">.250</text>
<text x="228.2" y="95.5">6.35</text>
<text x="107.5" y="98.6">2.92 JACK</text>
<text x="175.9" y="100.1">THREADED</text>
<text x="228.2" y="100.2">.500</text>
<text x="107.5" y="102.4">(FEMALE)</text>
<text x="175.9" y="103.9">CLAMPING PLATE</text>
<text x="228.2" y="103.3">12.7</text>
<text x="172.7" y="108.2">TRANSITION BLOCK</text>
<text x="168.1" y="117.1">D</text>
<text x="196.8" y="122.3">LAUNCH PIN</text>
<text x="196.4" y="137.8">SUBSTRATE</text>
<text x="145.2" y="145.4">DETAIL A</text>
<text x="196.9" y="147.9">CONDUCTOR</text>
<text x="204.1" y="144.1">GROUND</text>
<text x="240.2" y="149.1">DETAIL B</text>
<text x="123.7" y="154.8">Model</text>
<text x="147.6" y="154.8">Ø A</text>
<text x="166.7" y="154.8">Ø B</text>
<text x="185.6" y="154.8">Ø C</text>
<text x="206.6" y="154.8">D</text>
<text x="119.2" y="159">1092-03A-6</text>
<text x="147.2" y="159">.010</text>
<text x="166.3" y="159">.020</text>
<text x="184.3" y="159">.0635</text>
<text x="204.4" y="159">.050</text>
<text x="119.2" y="163.1">1092-02A-6</text>
<text x="119.2" y="167.3">1092-04A-6</text>
<text x="147.2" y="163.1">.007</text>
<text x="147.2" y="167.3">.007</text>
<text x="166.3" y="163.1">.015</text>
<text x="166.3" y="167.3">.012</text>
<text x="184.3" y="163.1">.0480</text>
<text x="184.3" y="167.3">.0390</text>
<text x="204.4" y="163.1">.030</text>
<text x="204.4" y="167.3">.030</text>
<text x="119.2" y="171.5">1092-01A-6</text>
<text x="147.2" y="171.5">.005</text>
<text x="166.3" y="171.5">.009</text>
<text x="184.3" y="171.5">.0290</text>
<text x="204.4" y="171.5">.030</text>
<text x="99.1" y="181.5">A</text>
</g>
<g font-size="3.3">
<text x="146.3" y="181.6">PLC</text>
<text x="164.1" y="181.5">10/1/12</text>
</g>
<g font-size="3.2">
<text x="80.1" y="12.9">NOTE: Information herein is believed by Southwest Microwave, Inc. to be accurate. However, Southwest Microwave assumes no</text>
<text x="80.1" y="16.3">responsibility for any omissions or errors or inaccuracies for its use or for any infringements of patents or other rights of third parties</text>
<text x="80.1" y="23.2">or implied warranty, including any warranty of merchant ability or fitness for a particular purpose.</text>
<text x="80.1" y="19.8">that may result from its use. Data is intended for informational purpose only and does not constitute a contract of sale or any express</text>
<text x="10.3" y="94.3">HOUSING:</text>
<text x="41.4" y="94.3">STEEL, CRES ALLOY UNS-30300 PER</text>
<text x="41.4" y="98.1">ASTM A582</text>
<text x="10.3" y="107.5">CONTACT:</text>
<text x="41.4" y="102">PASSIVATED PER ASTM A967-99</text>
<text x="41.4" y="107.5">BeCu UNS-C17300 PER ASTM B196</text>
<text x="41.4" y="111.4">GOLD PLATE PER MIL-DTL-45204</text>
<text x="10.3" y="116.8">BEAD:</text>
<text x="41.4" y="116.8">KEL-F (PCTFE) PER ASTM D1430</text>
<text x="10.3" y="122.3">CAPTURE BEAD:</text>
<text x="41.4" y="122.3">ULTEM 1000 PER ASTM D5205</text>
<text x="21.5" y="127.8">ITEM</text>
<text x="54.6" y="127.8">MATERIAL &amp; FINISH</text>
<text x="40.2" y="133.2">2.92 CONNECTOR</text>
<text x="10.2" y="142.2">TRANSITION BLOCK,</text>
<text x="41.4" y="142.2">C360 BRASS ALLOY UNS-C36000 PER</text>
<text x="10.2" y="146">GROUNDING PLATE,</text>
<text x="10.2" y="149.9">THREADED CLAMPING</text>
<text x="41.4" y="146">ASTM B16.</text>
<text x="41.4" y="149.9">NICKEL PLATE PER AMS 2404B</text>
<text x="10.2" y="153.8">PLATE</text>
<text x="10.2" y="159.3">LAUNCH PIN:</text>
<text x="41.4" y="159.3">BeCu UNS-C17300 PER ASTM B196</text>
<text x="41.4" y="163.1">GOLD PLATE PER MIL-DTL-45204</text>
<text x="10.2" y="168.6">TRANSITION BLOCK</text>
<text x="10.2" y="172.5">DIELECTRIC:</text>
<text x="41.4" y="168.6">VIRGIN PTFE FLUOROCARBON PER</text>
<text x="41.4" y="172.5">ASTM D1710, TYPE 1 GRADE 1, CLASS B</text>
<text x="21.5" y="177.9">ITEM</text>
<text x="54.6" y="177.9">MATERIAL &amp; FINISH</text>
<text x="38.9" y="183.4">TRANSITION BLOCK</text>
<text x="116" y="180.2">RELEASE</text>
<text x="136.6" y="188.4">Southwest Microwave, Inc.</text>
</g>
<text font-size="2.7" x="180.5" y="179.4">TITLE</text>
<g font-size="2.5">
<text x="8.8" y="191.7">1. ALL DIMENSIONS ARE IN INCHES. ALL ANGLES ARE IN DEGREES.</text>
<text x="13.9" y="194.9">DIMENSIONS SHOWN IN BRACKETS [XXX] ARE IN MILLIMETERS.</text>
<text x="136.6" y="196.2">Tempe, Arizona 85284-2946</text>
<text x="136.6" y="192.2">9055 South McKemy Street</text>
<text x="8.8" y="200">NOTES: UNLESS OTHERWISE SPECIFIED.</text>
<text x="136.6" y="199.8">Telephone (480) 783-0201</text>
<text x="136.6" y="203.5">Fax (480) 783-0360</text>
</g>
<g font-size="2.2">
<text x="183.2" y="199.1">EAG</text>
<text x="194.2" y="199.1">09/26/12</text>
</g>
<g font-size="2">
<text x="8.1" y="13.7">DWG No.:</text>
<text x="98.1" y="178.4">REV</text>
<text x="146.1" y="178.4">APRVD.</text>
<text x="163.7" y="178.4">DATE:</text>
<text x="179.4" y="197.3">DRN BY:</text>
<text x="193.7" y="197.3">DATE:</text>
<text x="204.4" y="198">DWG. NO.</text>
<text x="260.6" y="197.6">REV.</text>
<text x="180.1" y="204">SHEET: 1 OF 1</text>
</g>
</svg>
